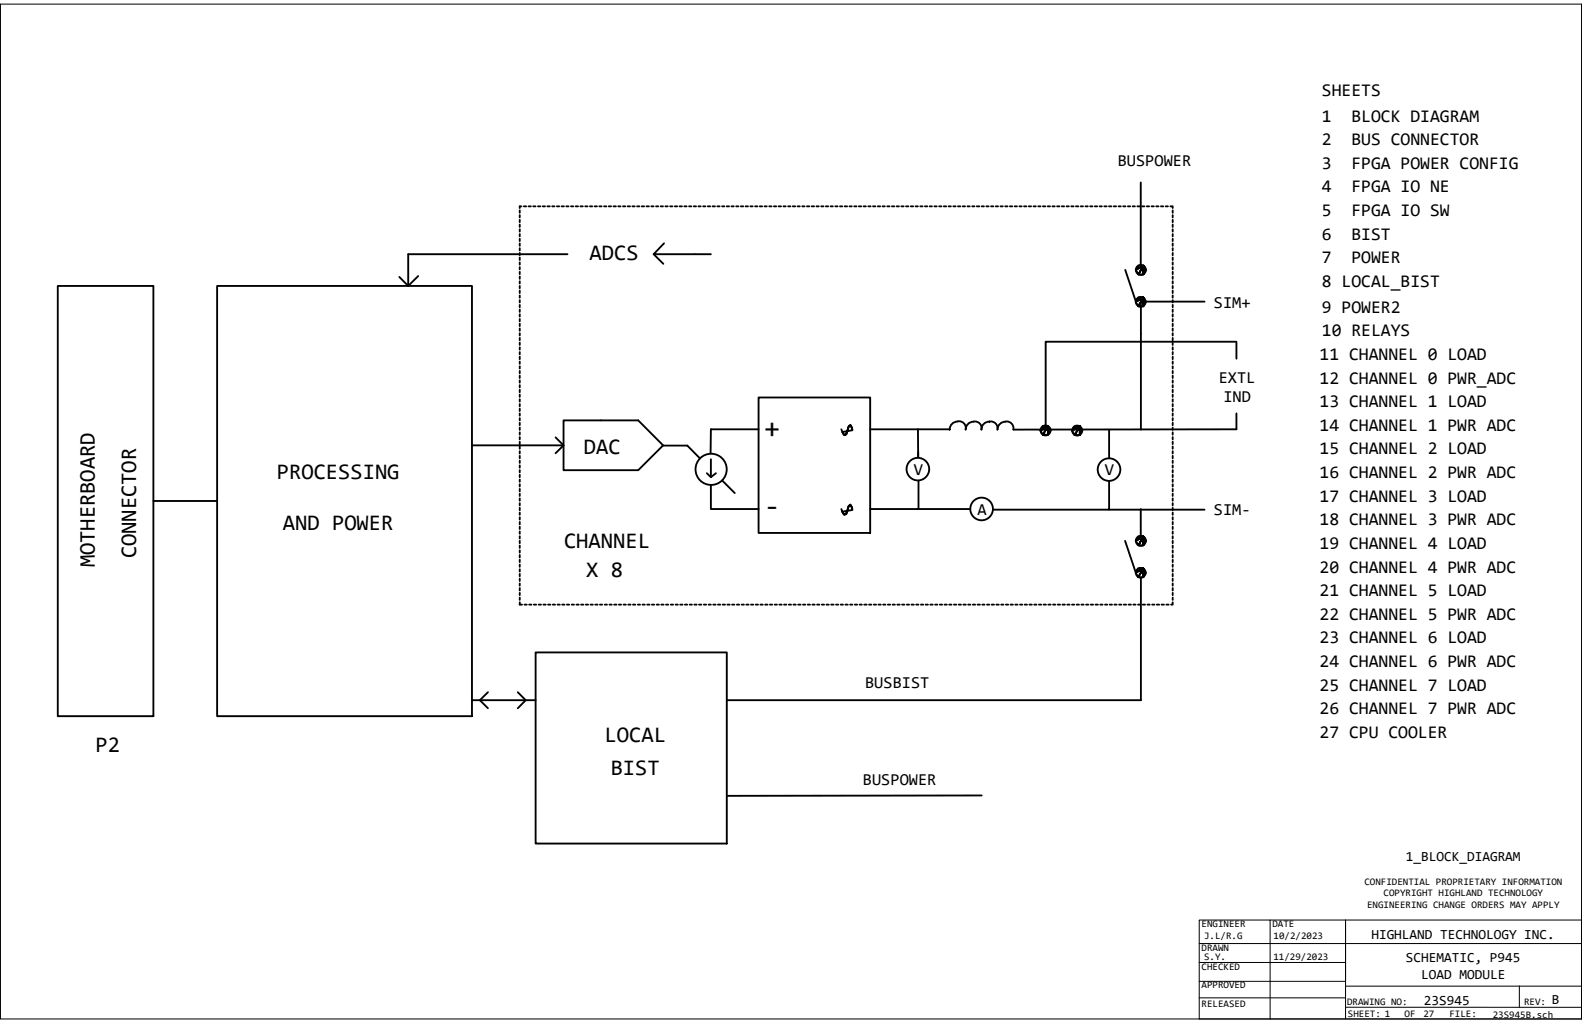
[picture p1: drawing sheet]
<svg xmlns="http://www.w3.org/2000/svg" width="432mm" height="279mm" viewBox="0 0 432 279" stroke-linecap="round" stroke-linejoin="round" font-family="sans-serif">
<path d="M.1 1.1h431.6v276.9h-431.6zM327.3 257.5h104.4M346.7 251h85M367.3 251.7v26.3M367.3 251v16.8h-40v10.2M327.3 262.6h40M327.3 267.8v-16.8h19.4v27M327.3 272.3h40M367.3 269.1h64.4M367.3 274.8h64.4M414.7 269v5.8" fill="none" stroke="#000" stroke-width=".27"/>
<g fill="none" stroke="#000" stroke-width=".51">
<path d="M141.9 57.4v.7M141.9 58.7v.6M141.9 60v.6M142.3 56.3h-.4v.5M143 56.3h.6M144.3 56.3h.6M145.5 56.3h.7M146.8 56.3h.7M148.1 56.3h.7M149.4 56.3h.7M150.7 56.3h.6M152 56.3h.6"/>
<path d="M153.3 56.3h.6M154.6 56.3h.6M155.9 56.3h.6M157.1 56.3h.7M158.4 56.3h.7M159.7 56.3h.7M161 56.3h.7M162.3 56.3h.6M163.6 56.3h.6M164.9 56.3h.6M166.1 56.3h.7M167.4 56.3h.7"/>
<path d="M168.7 56.3h.7M170 56.3h.7M171.3 56.3h.7M172.6 56.3h.6M173.9 56.3h.6M175.2 56.3h.6M176.4 56.3h.7M177.8 56.3h.6M179 56.3h.7M180.3 56.3h.7M181.6 56.3h.6M182.9 56.3h.6"/>
<path d="M184.2 56.3h.6M185.5 56.3h.6M186.8 56.3h.6M188.1 56.3h.6M189.3 56.3h.7M190.6 56.3h.7M191.9 56.3h.7M193.2 56.3h.6M194.5 56.3h.7M195.8 56.3h.6M197.1 56.3h.6M198.4 56.3h.6"/>
<path d="M199.6 56.3h.7M200.9 56.3h.7M202.2 56.3h.7M203.5 56.3h.7M204.8 56.3h.6M206.1 56.3h.6M207.4 56.3h.6M208.7 56.3h.6M210 56.3h.6M211.2 56.3h.7M212.5 56.3h.7M213.8 56.3h.7"/>
<path d="M215.1 56.3h.7M216.4 56.3h.6M217.7 56.3h.6M219 56.3h.6M220.2 56.3h.7M221.5 56.3h.7M222.8 56.3h.7M224.1 56.3h.7M225.4 56.3h.7M226.7 56.3h.6M228 56.3h.6M229.3 56.3h.6"/>
<path d="M230.5 56.3h.7M231.9 56.3h.6M233.2 56.3h.6M234.4 56.3h.7M235.7 56.3h.6M237 56.3h.6M238.3 56.3h.6M239.6 56.3h.6M240.9 56.3h.6M242.2 56.3h.6M243.4 56.3h.7M244.7 56.3h.7"/>
<path d="M246 56.3h.7M247.3 56.3h.6M248.6 56.3h.7M249.9 56.3h.6M251.2 56.3h.6M252.5 56.3h.6M253.7 56.3h.7M255 56.3h.7M256.3 56.3h.7M257.6 56.3h.7M258.9 56.3h.6M260.2 56.3h.6"/>
<path d="M261.5 56.3h.6M262.8 56.3h.6M264.1 56.3h.6M265.3 56.3h.7M266.6 56.3h.7M267.9 56.3h.7M269.2 56.3h.7M270.5 56.3h.6M271.8 56.3h.6M273.1 56.3h.6M274.4 56.3h.6M275.6 56.3h.7"/>
<path d="M276.9 56.3h.7M278.2 56.3h.7M279.5 56.3h.7M280.8 56.3h.6M282.1 56.3h.6M283.4 56.3h.6M284.6 56.3h.7M286 56.3h.6M287.3 56.3h.6M288.5 56.3h.7M289.8 56.3h.6M291.1 56.3h.6"/>
<path d="M292.4 56.3h.6M293.7 56.3h.6M295 56.3h.6M296.3 56.3h.6M297.5 56.3h.7M298.8 56.3h.7M300.1 56.3h.7M301.4 56.3h.6M302.7 56.3h.7M304 56.3h.6M305.3 56.3h.6M306.6 56.3h.6"/>
<path d="M307.8 56.3h.7M309.1 56.3h.7M310.4 56.3h.7M311.4 49.8v22.5M311.7 56.3h.7M313 56.3h.6M314.3 56.3h.6M315.6 56.3h.6M316.9 56.3h.6M318.2 56.3h.6M319.4 56.3h.7v.5M320.1 57.4v.7"/>
<path d="M320.1 58.7v.6M320.1 60v.6M15.8 78h26.1v117.4h-26.1zM59.3 78h69.5v117.4h-69.5zM114.2 75.3l-2.8 2.7-2.4-2.4M141.9 61.3v.6M141.9 62.6v.6M141.9 63.9v.6M141.9 65.2v.6M141.9 66.4v.7M141.9 67.7v.6M141.9 69v.6"/>
<path d="M141.9 70.3v.7M141.9 71.6v.6M141.9 72.9v.6M141.9 74.2v.6M141.9 75.4v.7M141.9 76.7v.7M141.9 78v.7M141.9 79.3v.7M154.9 69.4h-43.5v8.6M178.4 69.4l2.7 2.6M181.3 66.4l-2.9 3h15.6M307.1 73.6l2.9 8.7"/>
<path d="M310 73.7l2.1-1.2 .7 1.2-.7 1.2v-2.4v2.4h-1.4l1.4-2.4-1.4 2.4zM310.7 72.5h1.4l-2.1 1.2zM320.1 61.3v.6M320.1 62.6v.6M320.1 63.9v.6M320.1 65.2v.6M320.1 66.4v.7M320.1 67.7v.6M320.1 69v.6M320.1 70.3v.7M320.1 71.6v.6M320.1 72.9v.6"/>
<path d="M320.1 74.2v.6M320.1 75.4v.7M320.1 76.7v.7M320.1 78v.7M320.1 79.3v.7M141.9 80.6v.6M141.9 81.9v.6M141.9 83.2v.6M141.9 84.5v.6M141.9 85.7v.7M141.9 87v.7M141.9 88.3v.7"/>
<path d="M141.9 89.6v.7M141.9 90.9v.6M141.9 92.2v.6M141.9 93.5v.6M141.9 94.8v.6M141.9 96.1v.6M141.9 97.3v.7M141.9 98.6v.7M141.9 99.9v.7M310.7 81.2h1.4l.7 1.2-.7 1.2v-2.4v2.4h-1.4l1.4-2.4-1.4 2.4-.7-1.2 2.1-1.2-2.1 1.2zM311.4 82.4v34.8M312.8 82.3h16"/>
<path d="M320.1 80.6v.6M320.1 81.9v.6M320.1 83.2v.6M320.1 84.5v.6M320.1 85.7v.7M320.1 87v.7M320.1 88.3v.7M320.1 89.6v.7M320.1 90.9v.6M320.1 92.2v.6M320.1 93.5v.6M320.1 94.8v.6"/>
<path d="M320.1 96.1v.6M320.1 97.3v.7M320.1 98.6v.7M320.1 99.9v.7M337.5 93.2h-52.1v22.8M337.5 93.5v4.4M141.9 101.2v.7M141.9 102.5v.6M141.9 103.8v.6M141.9 105.1v.6M141.9 106.3v.7M141.9 107.7v.6"/>
<path d="M141.9 108.9v.7M141.9 110.2v.7M141.9 111.5v.7M141.9 112.8v.6M141.9 114.1v.6M141.9 115.4v.6M141.9 116.7v.6M141.9 118v.6M141.9 119.3v.6M151.6 119.3l2.2 2.2-2.2 2.2M153.8 114.7h20.4l6.8 6.8-6.8 6.8h-20.4zM207.1 108.5h30.4v36.9h-30.4z"/>
<path d="M207.1 117.1h-13.1v6.6M229.6 117.1l.4 1a.56 .56 0 0 0 .6 .5 .56 .56 0 0 0 .5-.6l.6-1.6a.38 .38 0 0 1 .4-.3 .38 .38 0 0 1 .3 .5l.3 .8-2.8 .5 .5 .8 .6-.2 .6-2.2 .5-.4 .5 1.2M237.5 117.1h13l.1 7.7v-1.5M250.5 117.1h8.7M261.4 115a1.85 1.85 0 0 1 2.2 2.2 2.21 2.21 0 0 1 2-2.2 2.21 2.21 0 0 1 2.3 1.8v.4M261.4 115a2.13 2.13 0 0 0-2.2 2.2M270 115a1.86 1.86 0 0 1 2.2 2.2 2.18 2.18 0 0 1 2.2-2.1M270 115.1v-.1a2.18 2.18 0 0 0-2.2 2.2M274.4 115a1.84 1.84 0 0 1 2.2 2.2M284.6 116.2h1.4l-1.4 2.4-.6-1.1 2-1.3v2.4h-1.4l1.4-2.4 .8 1.3-.8 1.1v-2.4l-2 1.3zM293.3 116.3h1.4l-1.4 2.4-.7-1.2 2.1-1.2v2.4h-1.4l1.4-2.4 .7 1.2-.7 1.2v-2.4l-2.1 1.2zM302.7 117.2v7.9"/>
<path d="M320.1 101.2v.7M320.1 102.5v.6M320.1 103.8v.6M320.1 105.1v.6M320.1 106.3v.7M320.1 107.7v.6M320.1 108.9v.7M320.1 110.2v.7M320.1 111.5v.7M320.1 112.8v.6M320.1 114.1v.6M320.1 115.4v.6"/>
<path d="M320.1 116.7v.6M320.1 118v.6M320.1 119.3v.6M337.5 112.8v4.3l-60.9 .1M41.9 136.7h17.4M128.8 121.5h25M141.9 120.5v.7M141.9 121.8v.6M141.9 123.1v.6M141.9 124.4v.7M141.9 125.7v.6M141.9 127v.6"/>
<path d="M141.9 128.3v.6M141.9 129.5v.7M141.9 130.8v.7M141.9 132.1v.7M141.9 133.4v.7M141.9 134.7v.6M141.9 136v.6M141.9 137.3v.6M141.9 138.6v.6M141.9 139.8v.7M180.9 121.6h6.7l3.5 3.5M192.9 129.1l1.1 1.1 1.4-1.1"/>
<path d="M194 125.3v4.9M194 132.4v6.5h13.1M197.1 131.1l3.5 3.4M229.6 138.9l.3 .7a.58 .58 0 0 0 .4 .6 .58 .58 0 0 0 .7-.3l.6-1.5a.48 .48 0 0 1 .5-.5 .48 .48 0 0 1 .4 .6l.2 .6-2.8 .5 .5 .9 .6-.2 .6-2.2 .5-.4 .5 1.2M250.7 131.3v7.6h-13.2M250.7 138.9h14M302.7 131.3v7.8h-31.6M302.7 139.1h26.1M311.4 138.9v7.3M320.1 120.5v.7M320.1 121.8v.6M320.1 123.1v.6"/>
<path d="M320.1 124.4v.7M320.1 125.7v.6M320.1 127v.6M320.1 128.3v.6M320.1 129.5v.7M320.1 130.8v.7M320.1 132.1v.7M320.1 133.4v.7M320.1 134.7v.6M320.1 136v.6M320.1 137.3v.6M320.1 138.6v.6"/>
<path d="M320.1 139.8v.7M141.9 141.1v.7M141.9 142.4v.7M141.9 143.7v.7M141.9 145v.6M141.9 146.3v.6M141.9 147.6v.6M141.9 148.9v.6M141.9 150.2v.6M141.9 151.4v.7M141.9 152.7v.7M141.9 154v.7"/>
<path d="M141.9 155.3v.7M141.9 156.6v.6M141.9 157.9v.6M141.9 159.2v.6M307.1 147.6l2.9 8.6M310.7 155.1h1.4l-1.4 2.4-.7-1.2 2.1-1.2v2.4h-1.4l1.4-2.4 .7 1.2-.7 1.2v-2.4l-2.1 1.2zM310.7 146.4h1.4l-1.4 2.4-.7-1.2 2.1-1.2v2.4h-1.4l1.4-2.4 .7 1.2-.7 1.2v-2.4l-2.1 1.2zM311.4 157.7v33.4h-113M320.1 141.1v.7M320.1 142.4v.7M320.1 143.7v.7M320.1 145v.6"/>
<path d="M320.1 146.3v.6M320.1 147.6v.6M320.1 148.9v.6M320.1 150.2v.6M320.1 151.4v.7M320.1 152.7v.7M320.1 154v.7M320.1 155.3v.7M320.1 156.6v.6M320.1 157.9v.6M320.1 159.2v.6M141.9 160.4v.7"/>
<path d="M141.9 161.8v.6M141.9 163v.7M141.9 164.3v.7h.6M143.2 165h.6M144.4 165h.7M145.7 165h.6M146.2 178h52.2v52.2h-52.2zM147 165h.7M148.3 165h.6M149.6 165h.6M150.9 165h.6M152.2 165h.6"/>
<path d="M153.4 165h.7M154.7 165h.7M156 165h.7M157.3 165h.7M158.6 165h.7M159.9 165h.6M161.2 165h.6M162.5 165h.6M163.7 165h.7M165.1 165h.6M166.3 165h.7M167.6 165h.7"/>
<path d="M168.9 165h.6M170.2 165h.6M171.5 165h.6M172.8 165h.6M174.1 165h.6M175.4 165h.6M176.6 165h.7M177.9 165h.7M179.2 165h.7M180.5 165h.6M181.8 165h.6M183.1 165h.6"/>
<path d="M184.4 165h.6M185.7 165h.6M186.9 165h.7M188.2 165h.7M189.5 165h.7M190.8 165h.6M192.1 165h.6M193.4 165h.6M194.7 165h.6M196 165h.6M197.3 165h.6M198.5 165h.7"/>
<path d="M199.8 165h.6M201.1 165h.7M202.4 165h.7M203.7 165h.6M205 165h.6M206.3 165h.6M207.5 165h.7M208.8 165h.7M210.1 165h.7M211.4 165h.7M212.7 165h.7M214 165h.6"/>
<path d="M215.3 165h.6M216.6 165h.6M217.8 165h.7M219.2 165h.6M220.5 165h.6M221.7 165h.7M223 165h.6M224.3 165h.6M225.6 165h.6M226.9 165h.6M228.2 165h.6M229.5 165h.6"/>
<path d="M230.7 165h.7M232 165h.7M233.3 165h.7M234.6 165h.6M235.9 165h.7M237.2 165h.6M238.5 165h.6M239.8 165h.6M241 165h.7M242.3 165h.7M243.6 165h.7M244.9 165h.7"/>
<path d="M246.2 165h.6M247.5 165h.6M248.8 165h.6M250.1 165h.6M251.4 165h.6M252.6 165h.7M253.9 165h.7M255.2 165h.7M256.5 165h.7M257.8 165h.6M259.1 165h.6M260.4 165h.6"/>
<path d="M261.6 165h.7M262.9 165h.7M264.2 165h.7M265.5 165h.7M266.8 165h.7M268.1 165h.6M269.4 165h.6M270.7 165h.6M271.9 165h.7M273.3 165h.6M274.6 165h.6M275.8 165h.7"/>
<path d="M277.1 165h.6M278.4 165h.6M279.7 165h.6M281 165h.6M282.3 165h.6M283.6 165h.6M284.8 165h.7M286.1 165h.7M287.4 165h.7M288.7 165h.6M290 165h.7M291.3 165h.6"/>
<path d="M292.6 165h.6M293.9 165h.6M295.1 165h.7M296.4 165h.7M297.7 165h.7M299 165h.7M300.3 165h.6M301.6 165h.6M302.9 165h.6M304.2 165h.6M305.5 165h.6M306.7 165h.7"/>
<path d="M308 165h.7M309.3 165h.7M310.6 165h.7M311.9 165h.6M313.2 165h.6M314.5 165h.6M315.7 165h.7M317 165h.7M318.3 165h.7M320.1 164.3v.7h-.5M320.1 160.4v.7M320.1 161.8v.6"/>
<path d="M320.1 163v.7M128.8 191.1h17.4M133.2 188.9l-2.2 2.2 2.2 2.2M141.3 188.9l2.2 2.2-2.2 2.2M267.9 217l-69.5 .1"/>
<circle cx="311.4" cy="73.6" r="1.37"/>
<circle cx="311.4" cy="82.4" r="1.33"/>
<circle cx="285.4" cy="117.4" r="1.37"/>
<circle cx="294" cy="117.5" r="1.37"/>
<circle cx="194.1" cy="128.1" r="4.3"/>
<circle cx="250.5" cy="128" r="3.1"/>
<circle cx="267.9" cy="138.9" r="3.1"/>
<circle cx="302.7" cy="128.1" r="3.1"/>
<circle cx="311.4" cy="156.3" r="1.33"/>
<circle cx="311.4" cy="147.6" r="1.37"/>
</g>
<g font-size="7.6">
<text x="208.6" y="119.2">+</text>
<text x="208.6" y="140.5">‐</text>
</g>
<g font-size="6.1">
<text x="160.9" y="71">ADCS</text>
<text x="159.3" y="123.8">DAC</text>
<text x="75.6" y="130.7">PROCESSING</text>
<text x="77.2" y="144.6">AND POWER</text>
<text x="153.9" y="149.6">CHANNEL</text>
<text x="25.9" y="154.8" transform="rotate(-90 25.9 154.8)">MOTHERBOARD</text>
<text x="37.2" y="152.4" transform="rotate(-90 37.2 152.4)">CONNECTOR</text>
<text x="160" y="157.3">X 8</text>
<text x="165" y="202.4">LOCAL</text>
<text x="26.1" y="205.2">P2</text>
<text x="166.7" y="211.4">BIST</text>
</g>
<g font-size="4.9">
<text x="360.8" y="26.2">SHEETS</text>
<text x="360.8" y="33.2">1</text>
<text x="368.9" y="33.2">BLOCK DIAGRAM</text>
<text x="360.8" y="39.6">2</text>
<text x="368.9" y="39.6">BUS CONNECTOR</text>
<text x="360.8" y="46.1">3</text>
<text x="368.9" y="46.1">FPGA POWER CONFIG</text>
<text x="360.8" y="52.5">4</text>
<text x="368.9" y="52.5">FPGA IO NE</text>
<text x="360.8" y="58.9">5</text>
<text x="368.9" y="58.9">FPGA IO SW</text>
<text x="360.8" y="65.4">6</text>
<text x="368.9" y="65.4">BIST</text>
<text x="360.8" y="71.8">7</text>
<text x="368.9" y="71.8">POWER</text>
<text x="360.8" y="78.3">8 LOCAL_BIST</text>
<text x="360.8" y="85.4">9 POWER2</text>
<text x="360.8" y="91.8">10 RELAYS</text>
<text x="360.2" y="98.2">11 CHANNEL 0 LOAD</text>
<text x="360.2" y="104.7">12 CHANNEL 0 PWR_ADC</text>
<text x="360.2" y="111.1">13 CHANNEL 1 LOAD</text>
<text x="360.2" y="117.6">14 CHANNEL 1 PWR ADC</text>
<text x="360.2" y="124">15 CHANNEL 2 LOAD</text>
<text x="360.2" y="130.5">16 CHANNEL 2 PWR ADC</text>
<text x="360.2" y="136.9">17 CHANNEL 3 LOAD</text>
<text x="360.2" y="143.3">18 CHANNEL 3 PWR ADC</text>
<text x="360.2" y="149.8">19 CHANNEL 4 LOAD</text>
<text x="360.2" y="156.2">20 CHANNEL 4 PWR ADC</text>
<text x="360.2" y="162.7">21 CHANNEL 5 LOAD</text>
<text x="360.2" y="169.1">22 CHANNEL 5 PWR ADC</text>
<text x="360.2" y="175.5">23 CHANNEL 6 LOAD</text>
<text x="360.2" y="182">24 CHANNEL 6 PWR ADC</text>
<text x="360.2" y="188.4">25 CHANNEL 7 LOAD</text>
<text x="360.2" y="194.9">26 CHANNEL 7 PWR ADC</text>
<text x="360.2" y="201.3">27 CPU COOLER</text>
</g>
<g font-size="4.6">
<text x="305.1" y="45.3">BUSPOWER</text>
<text x="331.3" y="84">SIM+</text>
<text x="332.7" y="104.6">EXTL</text>
<text x="333.9" y="109.7">IND</text>
<text x="249.4" y="129.7">V</text>
<text x="301.6" y="129.7">V</text>
<text x="266.8" y="140.6">A</text>
<text x="331.3" y="140.6">SIM‐</text>
<text x="236.1" y="187.7">BUSBIST</text>
<text x="235.5" y="214.1">BUSPOWER</text>
</g>
<g font-size="3.8">
<text x="383.7" y="234.9">1_BLOCK_DIAGRAM</text>
<text x="374.3" y="256.2">HIGHLAND TECHNOLOGY INC.</text>
<text x="383.7" y="262.6">SCHEMATIC, P945</text>
<text x="387.9" y="267.1">LOAD MODULE</text>
<text x="388.7" y="274.2">23S945</text>
<text x="423.6" y="274.1">B</text>
</g>
<g font-size="2.7">
<text x="372.4" y="241.3">CONFIDENTIAL PROPRIETARY INFORMATION</text>
<text x="377.7" y="244.6">COPYRIGHT HIGHLAND TECHNOLOGY</text>
<text x="373.1" y="247.8">ENGINEERING CHANGE ORDERS MAY APPLY</text>
<text x="328" y="253">ENGINEER</text>
<text x="328.6" y="256.2">J.L/R.G</text>
<text x="347.3" y="253">DATE</text>
<text x="347.6" y="256.3">10/2/2023</text>
<text x="328" y="259.4">DRAWN</text>
<text x="328.6" y="262">S.Y.</text>
<text x="347.6" y="262">11/29/2023</text>
<text x="328" y="269.7">APPROVED</text>
<text x="328" y="264.5">CHECKED</text>
<text x="328" y="274.8">RELEASED</text>
<text x="367.7" y="274.2">DRAWING NO:</text>
<text x="416" y="274.2">REV:</text>
<text x="367.9" y="277.4">SHEET: 1</text>
<text x="383.4" y="277.4">OF</text>
<text x="388.5" y="277.4">27</text>
<text x="395.6" y="277.4">FILE:</text>
<text x="407.4" y="277.7">23S945B.sch</text>
</g>
</svg>
